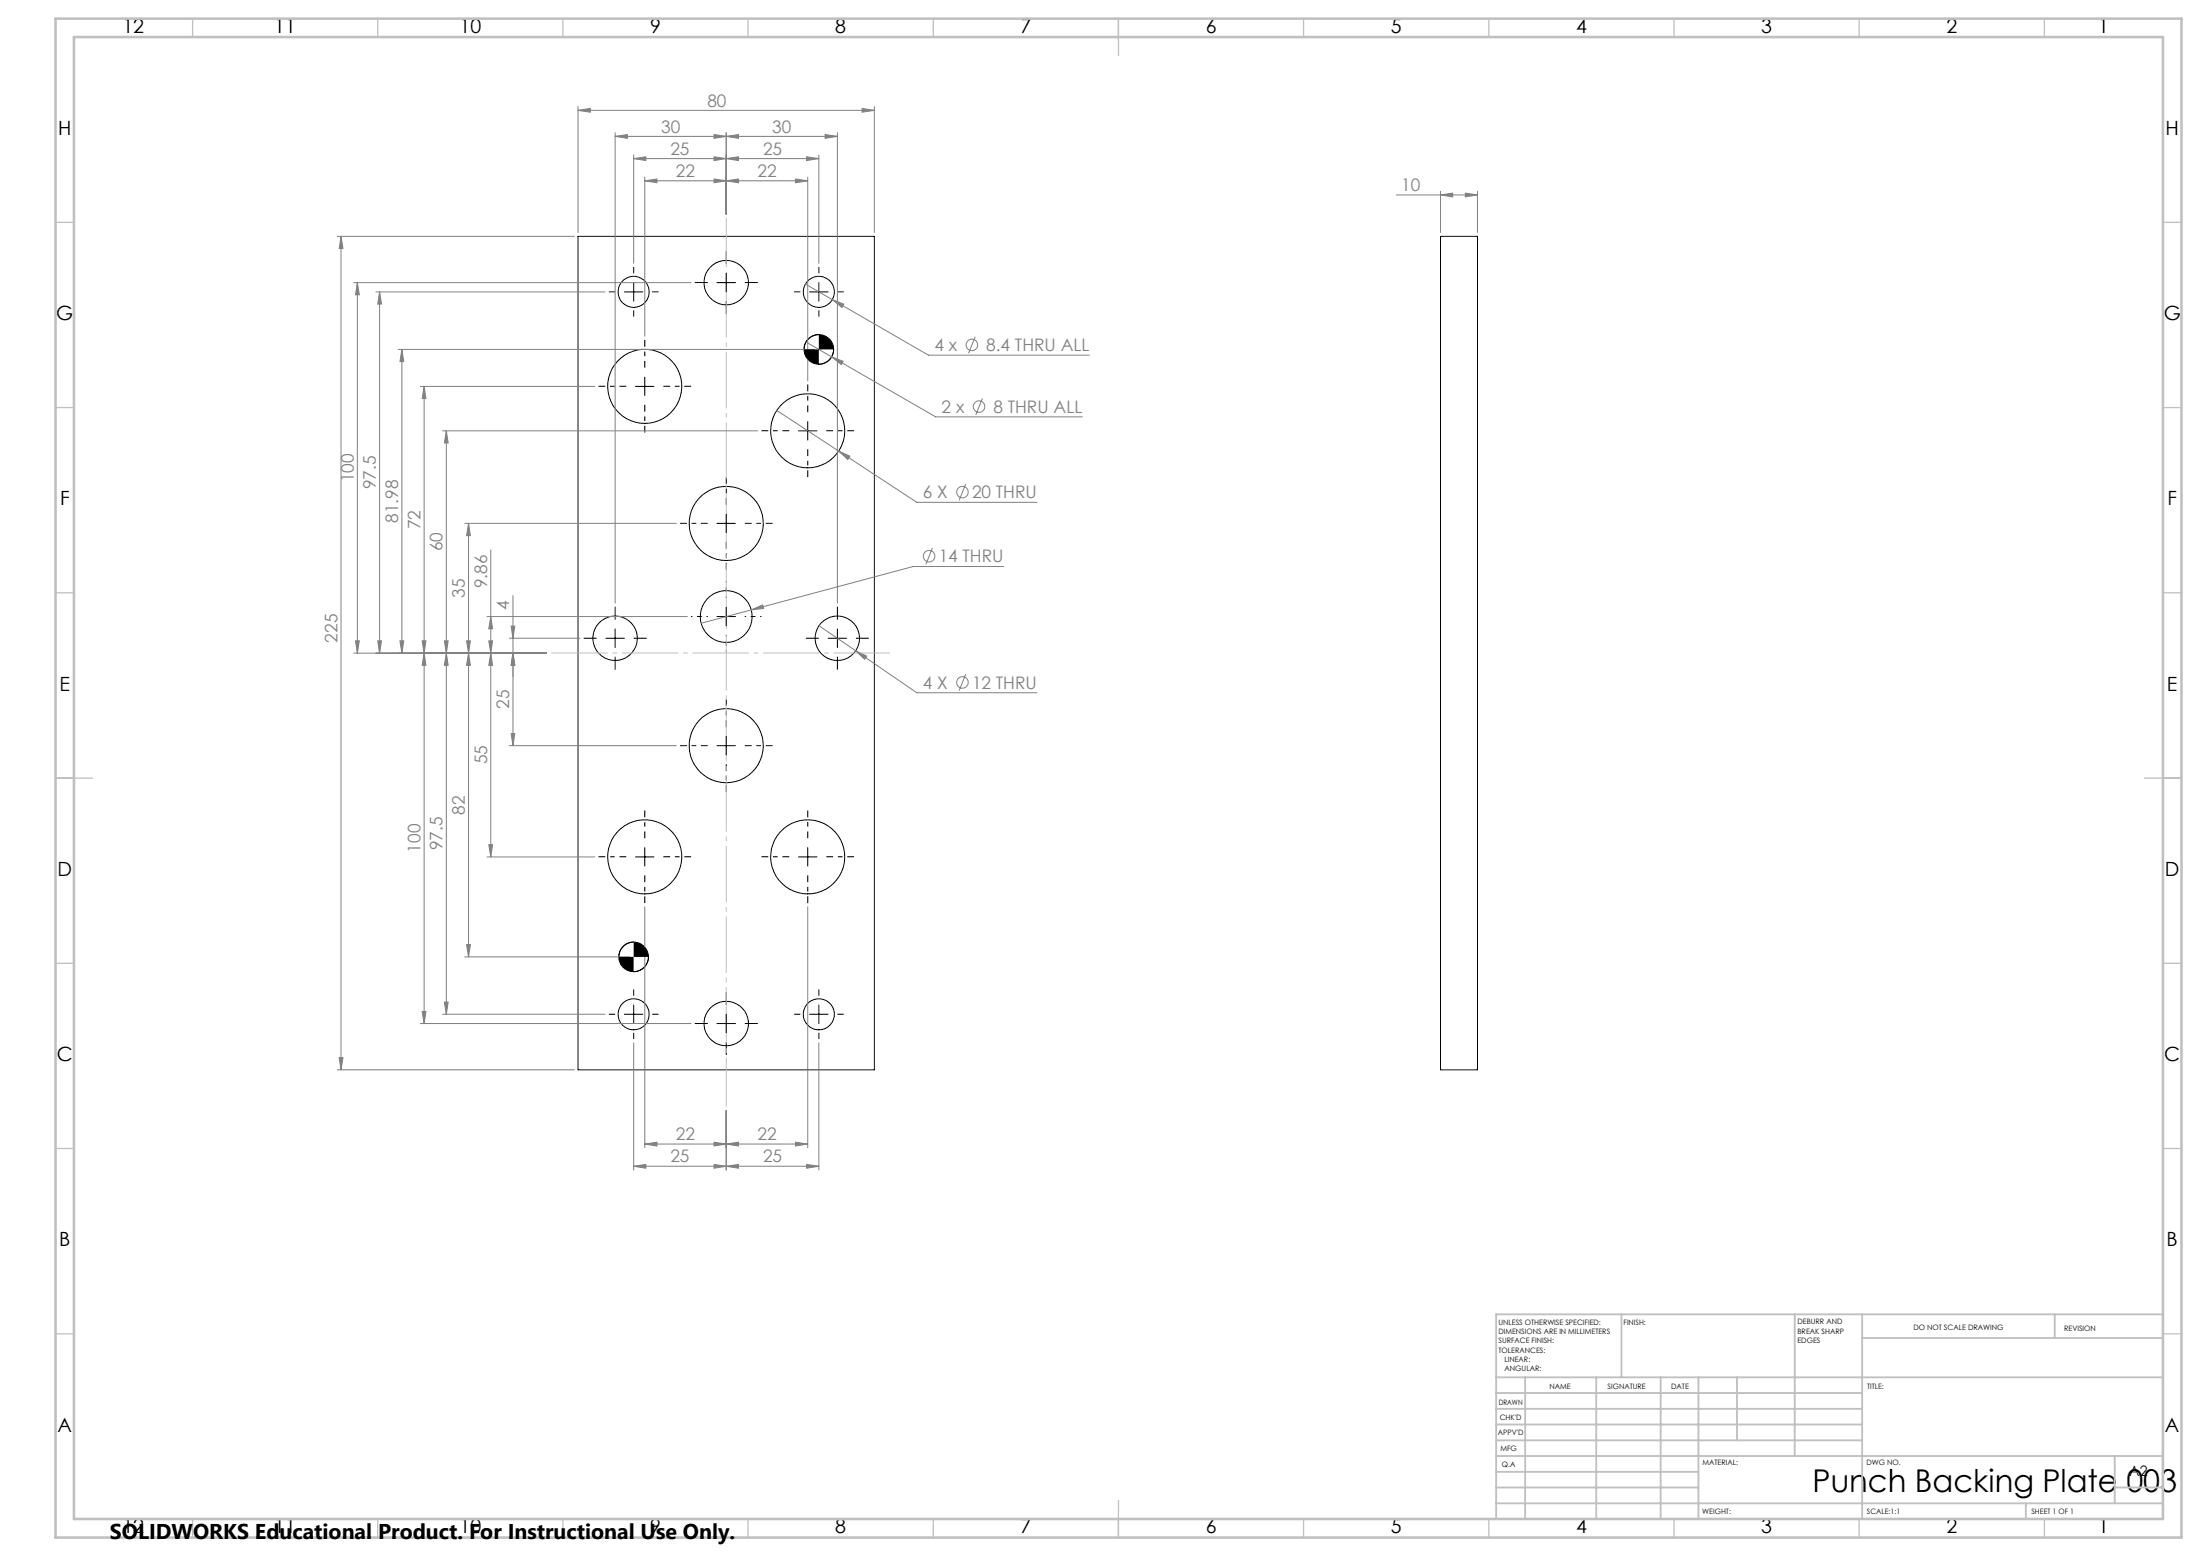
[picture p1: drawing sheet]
<svg xmlns="http://www.w3.org/2000/svg" width="594mm" height="420mm" viewBox="0 0 594 420" stroke-linecap="round" stroke-linejoin="round" font-family="sans-serif">
<g fill="none" stroke="#000" stroke-width=".27">
<path d="M156.1 63.8h80v225h-80zM168.6 78.8h5M171.1 76.3v5M193.6 76.3h5M196.1 73.8v5M218.6 78.8h5M221.1 76.3v5M388.9 63.8h10v225h-10zM221.1 90.3a4.1 4.1 0 0 0-4 4M225.1 94.3a4 4 0 0 1-4 4M171.6 104.3h5M174.1 101.8v5"/>
<path d="M215.6 116.3h5M218.1 113.8v5M196.1 138.8v5M193.6 141.3h5M163.6 172.3h5M166.1 169.8v5M193.6 166.4h5M196.1 163.9v5M223.6 172.3h5M226.1 169.8v5M196.1 198.8v5M193.6 201.3h5"/>
<path d="M171.6 231.3h5M174.1 228.8v5M215.6 231.3h5M218.1 228.8v5M171.1 254.3a4 4 0 0 0-4 4M175.1 258.3a4 4 0 0 1-4 4M168.6 273.8h5M171.1 271.3v5M193.6 276.3h5M196.1 273.8v5M218.6 273.8h5M221.1 271.3v5"/>
<circle cx="171.1" cy="78.8" r="4.2"/>
<circle cx="196.1" cy="76.3" r="6"/>
<circle cx="221.1" cy="78.8" r="4.2"/>
<circle cx="221.1" cy="94.3" r="4"/>
<circle cx="174.1" cy="104.3" r="10"/>
<circle cx="218.1" cy="116.3" r="10"/>
<circle cx="196.1" cy="141.3" r="10"/>
<circle cx="166.1" cy="172.3" r="6"/>
<circle cx="196.1" cy="166.4" r="7"/>
<circle cx="226.1" cy="172.3" r="6"/>
<circle cx="196.1" cy="201.3" r="10"/>
<circle cx="174.1" cy="231.3" r="10"/>
<circle cx="218.1" cy="231.3" r="10"/>
<circle cx="171.1" cy="258.3" r="4"/>
<circle cx="171.1" cy="273.8" r="4.2"/>
<circle cx="196.1" cy="276.3" r="6"/>
<circle cx="221.1" cy="273.8" r="4.2"/>
</g>
<g fill="none" stroke="#808080" stroke-width=".27">
<path d="M156.1 29.8l3.3-.5v1zM156.1 28.8v34M156.1 29.8h80M166.1 36.8l3.3-.5v1zM166.1 35.8v127M166.1 36.8h60M192.8 36.3l3.3 .5-3.3 .5zM196.1 36.8l3.3-.5v1zM196.1 35.8v22M222.8 36.3l3.3 .5-3.3 .5zM226.1 35.8v127M232.8 29.3l3.3 .5-3.3 .5z"/>
<path d="M236.1 28.8v34M171.1 42.8l3.3-.5v1zM171.1 41.8v29.3M171.1 42.8h50M174.1 48.8l3.3-.5v1zM174.1 47.8v43M174.1 48.8h44M192.8 42.3l3.3 .5-3.3 .5zM192.8 48.3l3.3 .5-3.3 .5zM196.1 48.8l3.3-.5v1zM196.1 42.8l3.3-.5v1zM214.8 48.3l3.3 .5-3.3 .5z"/>
<path d="M217.8 42.3l3.3 .5-3.3 .5zM218.1 47.8v55M221.1 41.8v29.3M377 52.6h21.9M388.9 52.6l3.3-.5v1zM388.9 51.6v11.2M395.6 52.1l3.3 .5-3.3 .5zM398.9 51.6v11.2M91.1 63.8h64M92.1 63.8l.5 3.3h-1zM92.1 63.8v225M95.5 76.3h91.1"/>
<path d="M96.5 76.3l.5 3.3h-1zM96.5 76.3v100M101.5 78.8h61.9M102.5 78.8l.5 3.3h-1zM102.5 78.8v97.5M217.5 76.7l33.2 19.2h43.4M107.5 94.3h112.6M108.5 94.3l.5 3.3h-1zM108.5 94.3v82M217.6 92.3l6.9 4M224.5 96.3l3.1 1.2-.4 .9zM224.5 96.3l28.1 16.2h39.6"/>
<path d="M224.7 80.9l3.1 1.2-.5 .9zM263.3 90.9l-1.8 4.4M113.5 104.3h47.1M114.5 104.3l.5 3.3h-1zM114.5 104.3v172M119.5 116.3h85.1M120.5 116.3l.5 3.3h-1zM120.5 116.3v157.5M209.7 110.8l37.8 24.8h32.5M265.3 107.5l-1.8 4.5M226.4 121.8l3.1 1.3-.6 .9zM260.7 130.6l-1.7 4.5"/>
<path d="M125.5 141.3h57.1M126.5 141.3l.5 3.3h-1zM126.5 141.3v117M132.5 148.4v82.9M251.7 147.9l-1.7 4.4M271 152.9h-24.4l-57.3 15.3M95.5 176.3h52M96 173h1l-.5 3.3zM102 173h1l-.5 3.3zM108 173h1l-.5 3.3zM114 173h1l-.5 3.3zM114.5 176.3l.5 3.3h-1z"/>
<path d="M120 173h1l-.5 3.3zM120.5 176.3l.5 3.3h-1zM126 173h1l-.5 3.3zM126.5 176.3l.5 3.3h-1zM131.5 166.4h54.1M132 173h1l-.5 3.3zM132.5 166.4l.5 3.3h-1zM132.5 176.3l.5 3.3h-1zM137.5 172.3h19.1M138 169h1l-.5 3.3zM138.5 176.3l.5 3.3h-1zM138.5 160.8v40.5"/>
<path d="M202.8 164.6l3.1-1.3 .3 .9zM221.1 168.9l26.4 18.1h32.5M231 175.7l3 1.4-.5 .9zM138 198h1l-.5 3.3zM260.7 182l-1.7 4.4M137.5 201.3h45.1M131.5 231.3h29.1M132 228h1l-.5 3.3zM125.5 258.3h44.6M126 255h1l-.5 3.3zM174.1 244.8v65M218.1 244.8v65"/>
<path d="M113.5 276.3h73.1M114 273h1l-.5 3.3zM119.5 273.8h43.9M120 270.5h1l-.5 3.3zM91.1 288.8h64M91.6 285.5h1l-.5 3.3zM171.1 281.5v34.3M196.1 299.8v16M221.1 281.5v34.3M171.1 314.8l3.3-.5v1zM171.1 314.8h50M174.1 308.8l3.3-.5v1z"/>
<path d="M174.1 308.8h44M192.8 308.3l3.3 .5-3.3 .5zM192.8 314.3l3.3 .5-3.3 .5zM196.1 308.8l3.3-.5v1zM196.1 314.8l3.3-.5v1zM214.8 308.3l3.3 .5-3.3 .5zM217.8 314.3l3.3 .5-3.3 .5z"/>
<circle cx="262.4" cy="93.1" r="1.55"/>
<circle cx="264.3" cy="109.8" r="1.55"/>
<circle cx="259.9" cy="132.8" r="1.55"/>
<circle cx="250.9" cy="150.1" r="1.55"/>
<circle cx="259.8" cy="184.2" r="1.56"/>
</g>
<g fill="none" stroke="#000" stroke-width=".27" stroke-dasharray="15.2 1.3 1.3 1.3" stroke-linecap="butt">
<path d="M166.1 78.8h-1.7M171.1 73.8v-1.7M176.1 78.8h1.7M191.1 76.3h-3.5M196.1 71.3v-3.5M201.1 76.3h3.5M216.1 78.8h-1.7M221.1 73.8v-1.7M226.1 78.8h1.7M171.1 83.8v1.7M196.1 81.3v3.5M221.1 83.8v1.7"/>
<path d="M161.1 172.3h-3.5M166.1 167.3v-3.5M166.1 177.3v3.5M171.1 172.3h3.5M221.1 172.3h-3.5M226.1 167.3v-3.5M226.1 177.3v3.5M231.1 172.3h3.5M166.1 273.8h-1.7M171.1 268.8v-1.7M171.1 278.8v1.7M176.1 273.8h1.7"/>
<path d="M191.1 276.3h-3.5M196.1 271.3v-3.5M201.1 276.3h3.5M216.1 273.8h-1.7M221.1 268.8v-1.7M221.1 278.8v1.7M226.1 273.8h1.7M196.1 281.3v3.5"/>
</g>
<g fill="none" stroke="#000" stroke-width=".27" stroke-dasharray="15.2 1.3 1.3 1.3" stroke-dashoffset="13.4" stroke-linecap="butt">
<path d="M174.1 99.3v-7.5M169.1 104.3h-7.5M174.1 109.3v7.5M179.1 104.3h7.5M213.1 116.3h-7.5M218.1 111.3v-7.5M223.1 116.3h7.5M196.1 136.3v-7.5M218.1 121.3v7.5M191.1 141.3h-7.5M196.1 146.3v7.5M201.1 141.3h7.5"/>
<path d="M196.1 196.3v-7.5M191.1 201.3h-7.5M196.1 206.3v7.5M201.1 201.3h7.5M169.1 231.3h-7.5M174.1 226.3v-7.5M174.1 236.3v7.5M179.1 231.3h7.5M213.1 231.3h-7.5M218.1 226.3v-7.5M218.1 236.3v7.5M223.1 231.3h7.5"/>
</g>
<path d="M191.1 166.4h-4.5M196.1 161.4v-4.5M196.1 171.4v4.5M201.1 166.4h4.5" fill="none" stroke="#000" stroke-width=".27" stroke-dasharray="15.2 1.3 1.3 1.3" stroke-dashoffset="14.9" stroke-linecap="butt"/>
<path d="M148.5 176.3h92.2" fill="none" stroke="#c0c0c0" stroke-width=".27" stroke-dasharray="15.2 1.3 1.3 1.3" stroke-dashoffset="-.4" stroke-linecap="butt"/>
<path d="M196.1 298.8v-240" fill="none" stroke="#c0c0c0" stroke-width=".27" stroke-dasharray="15.2 1.3 1.3 1.3" stroke-dashoffset="1.9" stroke-linecap="butt"/>
<g fill="none" stroke="#c0c0c0" stroke-width=".35">
<path d="M52 5v5M102 5v5M152 5v5M202 5v5M252 5v5M302 5v10M352 5v5M402 5v5M452 5v5M502 5v5M552 5v5M15 60h5"/>
<path d="M584 60h5M15 110h5M584 110h5M15 160h5M584 160h5M15 210h10M579 210h10M15 260h5M584 260h5M15 310h5M584 310h5M15 360h5"/>
<path d="M584 360h5M52 410v5M102 410v5M152 410v5M202 410v5M252 410v5M302 405v10M352 410v5M402 410v5M452 410v5M502 410v5M552 410v5"/>
</g>
<g fill="none" stroke="#c0c0c0" stroke-width=".5">
<path d="M437.8 354.8v17M484.6 354.8v38.2M502.8 354.8v55.2M554.8 354.8v6.4M584 354.8h-180v55.2M404 371.8h180M404 376h98.8M411.8 371.8v38.2M431 371.8v38.2M448.4 371.8v38.2M458.6 371.8v38.2M469 371.8v17"/>
<path d="M502.8 361.2h81.2M404 388.8h98.8M404 384.5h98.8M404 380.3h98.8M404 397.3h54.6M404 393h180M571 393v12.8M404 405.8h180M404 401.5h54.6M547 405.8v4.2M571 401.5h13"/>
</g>
<path d="M15 5h574v410h-574zM20 10h564v400h-564z" fill="none" stroke="#c0c0c0" stroke-width=".7"/>
<path d="M167.1 258.3a4 4 0 0 0 4 4v-4zM171.1 254.3v4h4a4 4 0 0 0-4-4zM217.1 94.3a4 4 0 0 0 4 4v-4zM221.1 90.3v4h4a4 4 0 0 0-4-4z" fill="#000"/>
<g fill="#808080">
<path d="M395.6 52.1l3.3 .5-3.3 .5zM388.9 52.6l3.3-.5v1z"/>
<path d="M224.7 80.9l2.6 2.1 .5-.9zM224.5 96.3l2.7 2.1 .4-.9zM226.4 121.8l2.5 2.2 .6-.9zM202.8 164.6l3.4-.4-.3-.9zM231 175.7l2.5 2.3 .5-.9zM156.1 29.8l3.3-.5v1zM232.8 29.3l3.3 .5-3.3 .5z"/>
<path d="M91.6 285.5h1l-.5 3.3zM92.1 63.8l.5 3.3h-1z"/>
<path d="M192.8 308.3l3.3 .5-3.3 .5zM174.1 308.8l3.3-.5v1zM192.8 314.3l3.3 .5-3.3 .5zM171.1 314.8l3.3-.5v1zM192.8 36.3l3.3 .5-3.3 .5zM166.1 36.8l3.3-.5v1zM192.8 42.3l3.3 .5-3.3 .5zM171.1 42.8l3.3-.5v1zM192.8 48.3l3.3 .5-3.3 .5zM174.1 48.8l3.3-.5v1z"/>
<path d="M196.1 308.8l3.3-.5v1zM214.8 308.3l3.3 .5-3.3 .5zM196.1 314.8l3.3-.5v1zM217.8 314.3l3.3 .5-3.3 .5zM196.1 48.8l3.3-.5v1zM214.8 48.3l3.3 .5-3.3 .5zM196.1 36.8l3.3-.5v1zM222.8 36.3l3.3 .5-3.3 .5zM196.1 42.8l3.3-.5v1zM217.8 42.3l3.3 .5-3.3 .5z"/>
<path d="M138.5 176.3l.5 3.3h-1zM138 169h1l-.5 3.3zM132 173h1l-.5 3.3zM132.5 166.4l.5 3.3h-1zM126 173h1l-.5 3.3zM126.5 141.3l.5 3.3h-1zM120 173h1l-.5 3.3zM120.5 116.3l.5 3.3h-1zM114 173h1l-.5 3.3zM114.5 104.3l.5 3.3h-1zM102 173h1l-.5 3.3zM102.5 78.8l.5 3.3h-1zM96 173h1l-.5 3.3zM96.5 76.3l.5 3.3h-1zM126 255h1l-.5 3.3zM126.5 176.3l.5 3.3h-1z"/>
<path d="M108.5 94.3l.5 3.3h-1zM108 173h1l-.5 3.3zM138.5 176.3l.5 3.3h-1zM138 198h1l-.5 3.3zM132.5 176.3l.5 3.3h-1zM132 228h1l-.5 3.3zM120.5 176.3l.5 3.3h-1zM120 270.5h1l-.5 3.3zM114.5 176.3l.5 3.3h-1zM114 273h1l-.5 3.3z"/>
</g>
<text font-size="8.5" x="489.4" y="402.7">Punch Backing Plate 003</text>
<text font-size="5.8" x="29.7" y="415.3">SOLIDWORKS Educational Product. For Instructional Use Only.</text>
<g font-size="5.3">
<text x="33.1" y="8.9">12</text>
<text x="74.1" y="8.9">11</text>
<text x="124.1" y="8.9">10</text>
<text x="175.5" y="8.9">9</text>
<text x="225.5" y="8.9">8</text>
<text x="275.5" y="8.9">7</text>
<text x="325.5" y="8.9">6</text>
<text x="375.5" y="8.9">5</text>
<text x="425.5" y="8.9">4</text>
<text x="475.5" y="8.9">3</text>
<text x="525.5" y="8.9">2</text>
<text x="566.5" y="8.9">1</text>
<text x="15.7" y="36.4">H</text>
<text x="584.7" y="36.4">H</text>
<text x="15.2" y="86.4">G</text>
<text x="584.2" y="86.4">G</text>
<text x="16.2" y="136.4">F</text>
<text x="585.2" y="136.4">F</text>
<text x="16.1" y="186.4">E</text>
<text x="585.1" y="186.4">E</text>
<text x="15.5" y="236.4">D</text>
<text x="584.5" y="236.4">D</text>
<text x="15.4" y="286.4">C</text>
<text x="584.4" y="286.4">C</text>
<text x="16" y="336.4">B</text>
<text x="585" y="336.4">B</text>
<text x="15.5" y="386.4">A</text>
<text x="584.5" y="386.4">A</text>
<text x="33.1" y="413.9">12</text>
<text x="74.1" y="413.9">11</text>
<text x="124.1" y="413.9">10</text>
<text x="175.5" y="413.9">9</text>
<text x="225.5" y="413.9">8</text>
<text x="275.5" y="413.9">7</text>
<text x="325.5" y="413.9">6</text>
<text x="375.5" y="413.9">5</text>
<text x="425.5" y="413.9">4</text>
<text x="475.5" y="413.9">3</text>
<text x="525.5" y="413.9">2</text>
<text x="566.5" y="413.9">1</text>
</g>
<g font-size="4.7" fill="#808080">
<text x="191" y="28.8">80</text>
<text x="178.5" y="35.8">30</text>
<text x="208.5" y="35.8">30</text>
<text x="181" y="41.8">25</text>
<text x="206" y="41.8">25</text>
<text x="182.5" y="47.8">22</text>
<text x="204.5" y="47.8">22</text>
<text x="378.3" y="51.6">10</text>
<text x="252.3" y="94.8">4 x</text>
<text x="266.3" y="94.8">8.4 THRU ALL</text>
<text x="254.2" y="111.4">2 x</text>
<text x="268.2" y="111.4">8 THRU ALL</text>
<text x="95.5" y="130.1" transform="rotate(-90 95.5 130.1)">100</text>
<text x="101.5" y="132" transform="rotate(-90 101.5 132)">97.5</text>
<text x="249.1" y="134.5">6 X</text>
<text x="262.4" y="134.5">20 THRU</text>
<text x="107.5" y="141.1" transform="rotate(-90 107.5 141.1)">81.98</text>
<text x="113.5" y="142.9" transform="rotate(-90 113.5 142.9)">72</text>
<text x="119.5" y="148.9" transform="rotate(-90 119.5 148.9)">60</text>
<text x="253.4" y="151.8">14 THRU</text>
<text x="125.5" y="161.4" transform="rotate(-90 125.5 161.4)">35</text>
<text x="131.5" y="158.8" transform="rotate(-90 131.5 158.8)">9.86</text>
<text x="137.5" y="164.6" transform="rotate(-90 137.5 164.6)">4</text>
<text x="91.1" y="173.5" transform="rotate(-90 91.1 173.5)">225</text>
<text x="249.1" y="185.9">4 X</text>
<text x="262.4" y="185.9">12 THRU</text>
<text x="137.5" y="191.4" transform="rotate(-90 137.5 191.4)">25</text>
<text x="131.5" y="206.4" transform="rotate(-90 131.5 206.4)">55</text>
<text x="125.5" y="219.9" transform="rotate(-90 125.5 219.9)">82</text>
<text x="113.5" y="230.1" transform="rotate(-90 113.5 230.1)">100</text>
<text x="119.5" y="229.5" transform="rotate(-90 119.5 229.5)">97.5</text>
<text x="182.5" y="307.8">22</text>
<text x="204.5" y="307.8">22</text>
<text x="181" y="313.8">25</text>
<text x="206" y="313.8">25</text>
</g>
<text font-size="3.9" x="574.9" y="398.5">A2</text>
<g font-size="2">
<text x="404.6" y="357.6">UNLESS OTHERWISE SPECIFIED:</text>
<text x="438.4" y="357.6">FINISH:</text>
<text x="485.3" y="357.5">DEBURR AND</text>
<text x="485.3" y="360">BREAK SHARP</text>
<text x="516.6" y="359">DO NOT SCALE DRAWING</text>
<text x="557.3" y="359.2">REVISION</text>
<text x="404.6" y="360.1">DIMENSIONS ARE IN MILLIMETERS</text>
<text x="404.6" y="362.6">SURFACE FINISH:</text>
<text x="404.6" y="365.1">TOLERANCES:</text>
<text x="485.3" y="362.5">EDGES</text>
<text x="406.2" y="367.6">LINEAR:</text>
<text x="406.2" y="370.1">ANGULAR:</text>
<text x="418.3" y="375">NAME</text>
<text x="434" y="374.9">SIGNATURE</text>
<text x="451.2" y="374.9">DATE</text>
<text x="504.1" y="374.9">TITLE:</text>
<text x="404.6" y="379.1">DRAWN</text>
<text x="404.9" y="383.3">CHK'D</text>
<text x="404.4" y="387.4">APPV'D</text>
<text x="405.1" y="391.8">MFG</text>
<text x="405.5" y="396">Q.A</text>
<text x="459.6" y="395.5">MATERIAL:</text>
<text x="504" y="395.5">DWG NO.</text>
<text x="459.6" y="408.5">WEIGHT:</text>
<text x="504.1" y="408.6">SCALE:1:1</text>
<text x="548.5" y="408.6">SHEET 1 OF 1</text>
</g>
</svg>
